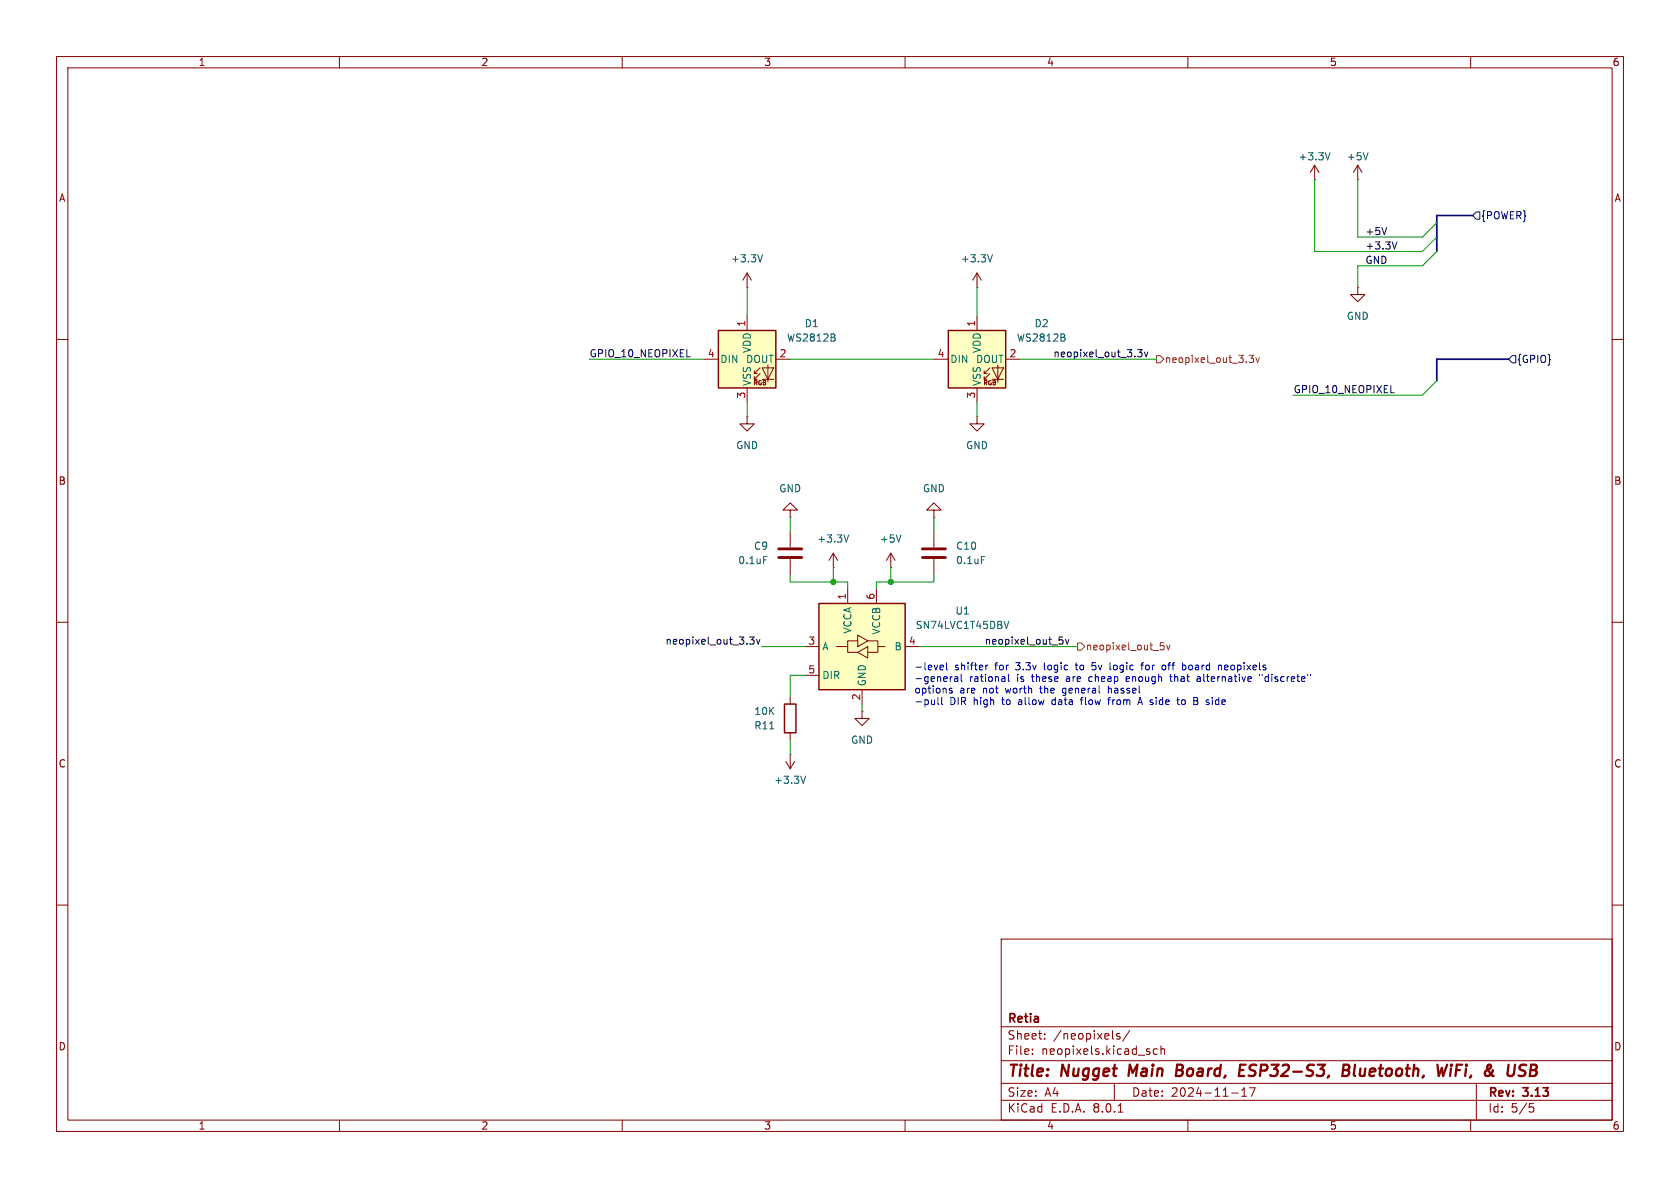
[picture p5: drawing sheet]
<svg xmlns="http://www.w3.org/2000/svg" width="297mm" height="210mm" viewBox="0 0 297 210" stroke-linecap="round" stroke-linejoin="round" font-family="sans-serif">
<g fill="none" stroke="#840000" stroke-width=".18">
<path d="M10 10h277v190h-277zM12 12h273v186h-273zM60 10v2M110 10v2M160 10v2M210 10v2M260 10v2M10 60h2M285 60h2M10 110h2M285 110h2M10 160h2"/>
<path d="M285 160h2M177 166h108v32h-108zM60 198v2M110 198v2M160 198v2M177 194.5h108M177 191.5h108M177 187.5h108M177 181.5h108M182.5 186.3v.1M182.5 185.5v.1M184.7 183.6v.1"/>
<path d="M184.7 182.8v.1M197 191.5v3M197.7 196.6h.8M198 182.8l-.4-.1-.2 .2 .1 .2 .5 .2v.3h-.6M199.7 182.1l-1.2 2M204.6 185.5l-.4-.1-.3 .3v.4l.1 .2h.6M205.2 185.5l.3-.1 .3 .1 .1 .9M205.2 184.9v1.5M210 198v2M217.7 193.2h1.2M219.5 193.8h.9M219.5 192.7l.5-.4v1.5"/>
<path d="M221.9 192.3l-.7 1.5M260 198v2M261 191.5v6.5M270.4 195.1h.7M270.5 195.7h.4l.3 .3-.2 .5-.5 .1"/>
</g>
<g fill="none" stroke="#840000" stroke-width=".4">
<path d="M199.7 188.2l-.2 2M208 189.2h.7M208.7 189.2l.2 .1M208.8 188.2h-.7l-.2 2 .9-.1M208.9 189.1l-.2 .1M219.1 189.2h.7M220.2 188.2h-.9l-.3 2h1M237.4 189.2h.7M237.6 188.2h.6a.49 .49 0 0 1 .4 .5 .49 .49 0 0 1-.5 .5l.3 .1a.58 .58 0 0 1-.3 .9h-.8zM239.6 188.2l-.3 1.7 .3 .3M255.8 188.2l-.7 2M256.5 188.9l-.2 1.3"/>
<path d="M256.6 188.2v.2M256.6 188.2l-.1 .1 .1 .1M256.6 188.2l.1 .1-.1 .1M257.4 189.2h.7M258.5 188.2h-.9l-.3 2M266.7 188.2l-.2 1.6 .1 .3M270.6 189.2h.6M270.7 188.2h.7a.49 .49 0 0 1 .3 .5 .49 .49 0 0 1-.5 .5l.3 .1a.58 .58 0 0 1-.3 .9h-.8z"/>
</g>
<path d="M127 58.4h10.2v10.2h-10.2z" fill="#ffffc2"/>
<g fill="none" stroke="#840000" stroke-width=".18">
<path d="M132.1 55.9v2.5M124.5 63.5h2.5M132.1 73.7v1.2h1.2l-1.2 1.3-1.3-1.3h1.3M132.1 73.7h.1M132.1 68.6v2.5M133.3 67.1h.6M133.3 66h.6M134.4 66l-1.1 1.1v-.6M134.4 65l-1.1 1v-.5M134.7 65h2.1l-1 2.1zM134.7 67.1h2.1M135.8 64.5v3.1"/>
<path d="M137.2 63.5h2.5M139.7 90.2h1.3l-1.3-1.3-1.3 1.3h1.3v1.2M139.7 91.4h.1M138.9 134.6l.8 1.3M139.7 133.4h.1M139.7 123.2v1.3M139.7 129.5v1.3M139.7 133.4v2.5M140.5 134.6l-.8 1.3M152.4 125.7v1.3h1.3l-1.3 1.3-1.3-1.3h1.3M152.4 125.7h.1"/>
</g>
<path d="M127 58.4h10.2v10.2h-10.2zM138.7 124.5h2v5h-2z" fill="none" stroke="#840000" stroke-width=".25"/>
<path d="M147.5 59.7l.2 .2-.2 .3M147.5 59.2v.3M136.1 128.8h.7M142.4 137.2l-.4 1.3" fill="none" stroke="#006464" stroke-width=".18"/>
<path d="M167.6 58.4h10.2v10.2h-10.2z" fill="#ffffc2"/>
<g fill="none" stroke="#840000" stroke-width=".18">
<path d="M132.1 50.8h.1M132.1 48.3l-.8 1.2M132.1 48.3v2.5M132.1 48.3l.7 1.2M172.7 50.8h.1M172.7 48.3v2.5M172.7 55.9v2.5M172.7 48.3l-.7 1.2M172.7 48.3l.8 1.2M240 50.8v1.3h1.3l-1.3 1.2-1.2-1.2h1.2M240 50.8h.1M165.1 63.5h2.5"/>
<path d="M172.7 73.7v1.2h1.3l-1.3 1.3-1.3-1.3h1.3M172.7 73.7h.1M172.7 68.6v2.5M174 67.1h.5M174 66h.5M175 66l-1 1.1v-.6M175 65l-1 1v-.5M175.4 65h2l-1 2.1zM175.4 67.1h2M176.4 64.5v3.1M177.8 63.5h2.5M165.1 90.2h1.3l-1.3-1.3-1.3 1.3h1.3v1.2"/>
<path d="M165.1 91.4h.1"/>
</g>
<path d="M167.6 58.4h10.2v10.2h-10.2z" fill="none" stroke="#840000" stroke-width=".25"/>
<path d="M134.8 45l-.4 1.3M175.4 45l-.4 1.3M188.2 59.7l.1 .2-.1 .3M188.2 59.2v.3" fill="none" stroke="#006464" stroke-width=".18"/>
<path d="M144.8 106.7h15.2v15.2h-15.2z" fill="#ffffc2"/>
<path d="M144.8 106.7h15.2v15.2h-15.2z" fill="none" stroke="#840000" stroke-width=".25"/>
<g fill="none" stroke="#840000" stroke-width=".18">
<path d="M232.4 31.8h.1M232.4 29.2l-.8 1.3M232.4 29.2v2.6M232.4 29.2l.8 1.3M240 31.8h.1M240 29.2l-.7 1.3M240 29.2v2.6M240 29.2l.8 1.3M139.7 94v2.8M139.7 98.8v2.8M147.3 97.8l-.7 1.3M147.3 97.8v2.5"/>
<path d="M147.3 97.8l.8 1.3M157.5 97.8l-.8 1.3M157.5 97.8v2.5M157.5 97.8l.7 1.3M165.1 94v2.8M165.1 98.8v2.8M142.2 114.3h2.6M142.2 119.4h2.6M147.3 100.3h.1M147.8 114.3h2.1v1h1.7M149.9 104.1v2.6M151.6 113.3h-1.7v1"/>
<path d="M151.6 112.3l1.8 1-1.8 1zM151.6 115.3l1.8-1v2zM153.4 113.3h1.8v1h1.3M154.9 104.1v2.6M155.2 114.3v1h-1.8M157.5 100.3h.1M160 114.3h2.6M152.4 121.9v2.6"/>
</g>
<path d="M235.1 27l-.4 1.3M241.8 27l-.4 1.3M135 98.4h.6M150 94.6l-.4 1.2M159.3 94.6l-.4 1.2M173.5 98.4h.6M177.5 109.8l.4 1.3 .4-1.3" fill="none" stroke="#006464" stroke-width=".18"/>
<path d="M137.7 98.6h4M137.7 97h4M163.1 98.6h4M163.1 97h4" fill="none" stroke="#840000" stroke-width=".51"/>
<path d="M204.5 62.9h.6l.6 .6-.6 .6h-.6zM220.8 62.8h.8l-.4 .5 .3 .1v.6l-.1 .1-.6-.1M222 63.2l.3 .9 .3-.9M190.5 113.7h.6l.7 .6-.7 .6h-.6zM205.2 113.6h.6M205.3 114.1h.3l.2 .2-.1 .5-.4 .1M206.2 114l.3 .9 .3-.9" fill="none" stroke="#725600" stroke-width=".18"/>
<path d="M261 37.5h.6v1.2h-.6l-.7-.6zM267.3 62.9h.7v1.2h-.7l-.6-.6z" fill="none" stroke="#000084" stroke-width=".18"/>
<path d="M245.1 40.2l-.4 1.3M247 42.8l-.5 1.2M121.4 63.1h.6M201.1 61.8h.8l-.4 .5 .3 .1v.6l-.2 .1-.5-.1M202.3 62.2l.3 .9 .3-.9M245.9 69.4h.6M132.5 112.6h.8l-.4 .5 .3 .1v.6l-.1 .1-.6-.1M133.7 113l.3 .9 .3-.9M187.3 112.6h.6M187.4 113.1h.3l.2 .2-.1 .5-.4 .1M188.4 113l.3 .9 .3-.9" fill="none" stroke="#0f0f0f" stroke-width=".18"/>
<g fill="none" stroke="#0000c2" stroke-width=".18">
<path d="M166.2 118.4h.5M166.2 117.6h.4l.2 .3-.6 .1M167.3 117.2v1l.2 .2M168.8 119.7h.5v.8M169.3 119.9l-.4 .1-.2 .2 .2 .3 .4-.1M169.9 119.2v1.1l.2 .2M174.3 117.6v.8M174.6 117.6l-.3 .2M177.6 119.7l.1 .8M177.7 119.9l-.2 .1M178.3 119.2v1.1l.2 .2M190.1 117.6h.5"/>
<path d="M190.2 117.2l.1 1.2M192.7 119.6l-.2 .3v.3l.2 .3M193 118.3l.5 .1M193.7 117.2h-.6l-.1 .6 .5-.2M196.3 118.4h.1M199.1 119.7v.6l.2 .2h.2M199.7 119.9l-.6 .1M201.7 117.6h.5M202.2 117.2l-.3 .1v1.1M205.7 117.6h.3l.1 .2-.1 .5-.3 .1M206.8 119.6h.4M206.9 119.2v1.1l.3 .2"/>
<path d="M209.4 117.6l.3 .2v.4l-.3 .2M210.2 117.7v.6M211.7 119.7h.4l.1 .8M212.2 119.9l-.4 .1-.2 .2 .2 .3 .4-.1M215.6 117.6l.4 .2v.6M216.9 117.6h-.2l-.2 .2 .1 .6h.3M217.1 117.9l-.6 .1M223.7 119.7v.6M165.8 123.3v1.1l.2 .2M166.5 123.3v1.1l.2 .2M167.9 121.7v.3l.4 .1 .1 .2-.2 .2-.4-.1M177.7 120.4l-.2 .1"/>
<path d="M186.1 123.8l-.1 .1 .1 .6M187.9 122.9h.1M188.1 121.7l-.3 .2v.4l.3 .2M191.2 123.5v1.1M195.8 123.7h.5M195.9 121.2v1.3M196 121.7l-.1 .1M196.3 123.3l-.3 .2v1.1M201.1 124.6l.5-1.3 .4 1.3M201.3 124.2h.6M209.3 123.7l-.3 .1-.1 .1v.5l.4 .2"/>
</g>
<path d="M260.3 38.1h-6.3v6.4M266.7 63.5h-12.7v3.8" fill="none" stroke="#000084" stroke-width=".3"/>
<g fill="none" stroke="#009600" stroke-width=".18">
<path d="M232.4 31.8v12.7h19.1l2.5-2.6M240 31.8v10.1h11.5l2.5-2.5M132.1 50.8v5.1M172.7 50.8v5.1M254 44.5l-2.5 2.5h-11.5v3.8M104.1 63.5h20.4M132.1 71.1v2.6M139.7 63.5h25.4M172.7 71.1v2.6M180.3 63.5h24.2M254 67.3l-2.5 2.6h-22.9M139.7 91.4v2.6"/>
<path d="M165.1 91.4v2.6M134.6 114.3h7.6M139.7 101.6v1.3h10.2v1.2M142.2 119.4h-2.5v3.8M147.3 100.3v2.6M157.5 100.3v2.6M162.6 114.3h27.9M165.1 101.6v1.3h-10.2v1.2M139.7 130.8v2.6M152.4 124.5v1.2"/>
</g>
<g fill="#009600" stroke="#009600" stroke-width=".18">
<circle cx="147.3" cy="102.9" r=".46"/>
<circle cx="157.5" cy="102.9" r=".46"/>
</g>
<g font-size="2.8" fill="#840000">
<text x="178" y="190.9">Title:</text>
<text x="187.7" y="190.9">Nugget</text>
<text x="200.4" y="190.9">Main</text>
<text x="209.5" y="190.9">Board,</text>
<text x="221.5" y="190.9">ESP32-S3,</text>
<text x="240.6" y="190.9">Bluetooth,</text>
<text x="258.1" y="190.9">WiFi,</text>
<text x="267.3" y="190.9">&amp;</text>
</g>
<g font-size="2.1" fill="#840000">
<text x="178" y="184">Sheet:</text>
<text x="178" y="181.2">Retia</text>
<text x="186.2" y="184">/neopixels/</text>
<text x="178" y="186.7">File:</text>
<text x="184.1" y="186.7">neopixels.kicad_sch</text>
<text x="178" y="196.9">KiCad</text>
<text x="178" y="194.1">Size:</text>
<text x="184.7" y="194.1">A4</text>
<text x="185.7" y="196.9">E.D.A.</text>
<text x="193.3" y="196.9">8.0.1</text>
<text x="200" y="194.1">Date:</text>
<text x="207" y="194.1">2024-11-17</text>
<text x="263" y="194.3">Rev:</text>
<text x="263" y="196.9">Id:</text>
<text x="267.1" y="196.9">5/5</text>
<text x="269.4" y="194.3">3.13</text>
</g>
<g font-size="1.8" fill="#840000">
<text x="35" y="11.9">1</text>
<text x="85" y="11.9">2</text>
<text x="135" y="11.9">3</text>
<text x="185" y="11.9">4</text>
<text x="235" y="11.9">5</text>
<text x="285" y="11.9">6</text>
<text x="10.3" y="35.9">A</text>
<text x="285.3" y="35.9">A</text>
<text x="10.3" y="85.9">B</text>
<text x="285.3" y="85.9">B</text>
<text x="10.3" y="135.9">C</text>
<text x="285.3" y="135.9">C</text>
<text x="10.3" y="185.9">D</text>
<text x="285.3" y="185.9">D</text>
<text x="35" y="199.9">1</text>
<text x="85" y="199.9">2</text>
<text x="135" y="199.9">3</text>
<text x="185" y="199.9">4</text>
<text x="235" y="199.9">5</text>
<text x="285" y="199.9">6</text>
</g>
<g font-size="1.8" fill="#006464">
<text x="229.5" y="28.5">+3.3V</text>
<text x="238" y="28.5">+5V</text>
<text x="129.1" y="46.6">+3.3V</text>
<text x="169.8" y="46.6">+3.3V</text>
<text x="142.2" y="58">D1</text>
<text x="182.8" y="58">D2</text>
<text x="238" y="56.7">GND</text>
<text x="127.3" y="64.4">DIN</text>
<text x="131.8" y="64.4">DOUT</text>
<text x="132.9" y="62.5" transform="rotate(-90 132.9 62.5)">VDD</text>
<text x="139" y="60.6">WS2812B</text>
<text x="167.9" y="64.4">DIN</text>
<text x="172.4" y="64.4">DOUT</text>
<text x="173.6" y="62.5" transform="rotate(-90 173.6 62.5)">VDD</text>
<text x="179.7" y="60.6">WS2812B</text>
<text x="132.9" y="68.3" transform="rotate(-90 132.9 68.3)">VSS</text>
<text x="173.6" y="68.3" transform="rotate(-90 173.6 68.3)">VSS</text>
<text x="130" y="79.6">GND</text>
<text x="170.7" y="79.6">GND</text>
<text x="137.7" y="87.2">GND</text>
<text x="163.1" y="87.2">GND</text>
<text x="130.4" y="99.9">0.1uF</text>
<text x="133.2" y="97.4">C9</text>
<text x="144.4" y="96.1">+3.3V</text>
<text x="155.4" y="96.1">+5V</text>
<text x="168.9" y="97.4">C10</text>
<text x="168.9" y="99.9">0.1uF</text>
<text x="150.7" y="112.1" transform="rotate(-90 150.7 112.1)">VCCA</text>
<text x="155.8" y="112.3" transform="rotate(-90 155.8 112.3)">VCCB</text>
<text x="161.8" y="111.4">SN74LVC1T45DBV</text>
<text x="168.8" y="108.8">U1</text>
<text x="145.3" y="115.2">A</text>
<text x="158" y="115.2">B</text>
<text x="145.3" y="120.2">DIR</text>
<text x="153.3" y="121.4" transform="rotate(-90 153.3 121.4)">GND</text>
<text x="133.3" y="129.1">R11</text>
<text x="133.3" y="126.6">10K</text>
<text x="150.4" y="131.7">GND</text>
<text x="136.8" y="138.8">+3.3V</text>
</g>
<g font-size="1.8" fill="#0f0f0f">
<text x="241.3" y="41.6">+5V</text>
<text x="241.3" y="44.2">+3.3V</text>
<text x="241.3" y="46.7">GND</text>
<text x="104.1" y="63.2">GPIO_10_NEOPIXEL</text>
<text x="186.1" y="63.2">neopixel_out_3.3v</text>
<text x="228.6" y="69.6">GPIO_10_NEOPIXEL</text>
<text x="117.5" y="114">neopixel_out_3.3v</text>
<text x="174" y="114">neopixel_out_5v</text>
</g>
<g font-size="1.8" fill="#000084">
<text x="261.7" y="39">{POWER}</text>
<text x="268.1" y="64.4">{GPIO}</text>
</g>
<g font-size="1.8" fill="#a90000">
<text x="131.8" y="57.9" transform="rotate(-90 131.8 57.9)">1</text>
<text x="172.5" y="57.9" transform="rotate(-90 172.5 57.9)">1</text>
<text x="125" y="63.2">4</text>
<text x="137.7" y="63.2">2</text>
<text x="165.7" y="63.2">4</text>
<text x="178.4" y="63.2">2</text>
<text x="131.8" y="70.6" transform="rotate(-90 131.8 70.6)">3</text>
<text x="172.5" y="70.6" transform="rotate(-90 172.5 70.6)">3</text>
<text x="149.6" y="106.1" transform="rotate(-90 149.6 106.1)">1</text>
<text x="154.7" y="106.1" transform="rotate(-90 154.7 106.1)">6</text>
<text x="142.8" y="114">3</text>
<text x="142.8" y="119.1">5</text>
<text x="160.6" y="114">4</text>
<text x="152.1" y="123.9" transform="rotate(-90 152.1 123.9)">2</text>
</g>
<g font-size="1.8" fill="#725600">
<text x="205.8" y="64.4">neopixel_out_3.3v</text>
<text x="191.9" y="115.2">neopixel_out_5v</text>
</g>
<g font-size="1.8" fill="#0000c2">
<text x="161.5" y="118.7">-level</text>
<text x="168.8" y="118.7">shifter</text>
<text x="176" y="118.7">for</text>
<text x="179.9" y="118.7">3.3v</text>
<text x="185" y="118.7">logic</text>
<text x="190.9" y="118.7">to</text>
<text x="193.9" y="118.7">5v</text>
<text x="197.3" y="118.7">logic</text>
<text x="203.1" y="118.7">for</text>
<text x="206.9" y="118.7">off</text>
<text x="210.7" y="118.7">board</text>
<text x="217.2" y="118.7">neopixels</text>
<text x="161.5" y="120.7">-general</text>
<text x="161.5" y="122.8">options</text>
<text x="161.5" y="124.8">-pull</text>
<text x="167.9" y="124.8">DIR</text>
<text x="169.7" y="122.8">are</text>
<text x="171.4" y="120.7">rational</text>
<text x="172.2" y="124.8">high</text>
<text x="173.9" y="122.8">not</text>
<text x="177.5" y="124.8">to</text>
<text x="178.1" y="122.8">worth</text>
<text x="179.9" y="120.7">is</text>
<text x="180.5" y="124.8">allow</text>
<text x="182.7" y="120.7">these</text>
<text x="184.4" y="122.8">the</text>
<text x="186.6" y="124.8">data</text>
<text x="188.5" y="122.8">general</text>
<text x="189" y="120.7">are</text>
<text x="192" y="124.8">flow</text>
<text x="193.2" y="120.7">cheap</text>
<text x="196.8" y="122.8">hassel</text>
<text x="197" y="124.8">from</text>
<text x="200" y="120.7">enough</text>
<text x="202.5" y="124.8">A side</text>
<text x="208" y="120.7">that</text>
<text x="209.8" y="124.8">to</text>
<text x="212.9" y="120.7">alternative</text>
<text x="212.9" y="124.8">B</text>
<text x="215.3" y="124.8">side</text>
<text x="224.2" y="120.7">&quot;discrete&quot;</text>
</g>
<g font-size="1.1" fill="#840000">
<text x="133.1" y="68.3">RGB</text>
<text x="173.7" y="68.3">RGB</text>
</g>
</svg>
